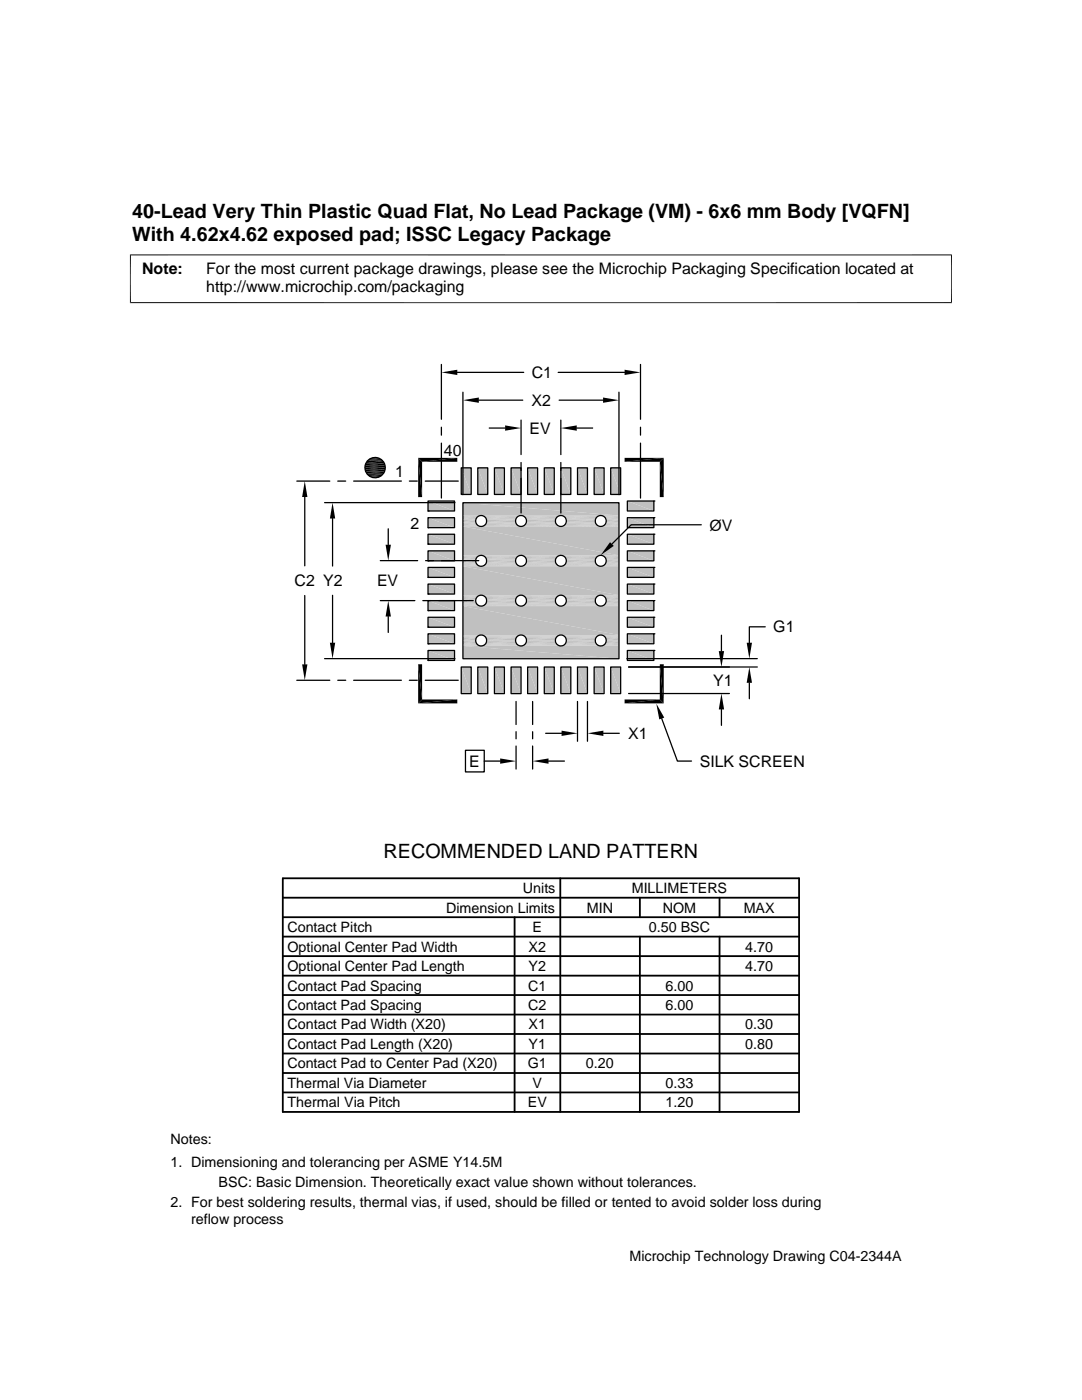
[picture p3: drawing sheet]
<svg xmlns="http://www.w3.org/2000/svg" width="216mm" height="279mm" viewBox="0 0 216 279" stroke-linecap="round" stroke-linejoin="round" font-family="sans-serif">
<g fill="#c0c0c0">
<path d="M121.9 93.4l1.9 5.3h-1.9z"/>
<path d="M121.9 93.4h1.9v5.3z"/>
<path d="M118.6 93.4l1.9 5.3h-1.9z"/>
<path d="M118.6 93.4h1.9v5.3z"/>
<path d="M115.2 93.4l2 5.3h-2z"/>
<path d="M115.2 93.4h2v5.3z"/>
<path d="M111.9 93.4l2 5.3h-2z"/>
<path d="M111.9 93.4h2v5.3z"/>
<path d="M108.6 93.4l2 5.3h-2z"/>
<path d="M108.6 93.4h2v5.3z"/>
<path d="M105.3 93.4l2 5.3h-2z"/>
<path d="M105.3 93.4h2v5.3z"/>
<path d="M102 93.4l2 5.3h-2z"/>
<path d="M102 93.4h2v5.3z"/>
<path d="M98.7 93.4l1.9 5.3h-1.9z"/>
<path d="M98.7 93.4h1.9v5.3z"/>
<path d="M95.3 93.4l2 5.3h-2z"/>
<path d="M95.3 93.4h2v5.3z"/>
<path d="M92 93.4l2 5.3h-2z"/>
<path d="M92 93.4h2v5.3z"/>
<path d="M125.2 100l5.3 2h-5.3z"/>
<path d="M125.2 100h5.3v2z"/>
<path d="M85.4 100l5.3 2h-5.3z"/>
<path d="M85.4 100h5.3v2z"/>
<path d="M125.2 103.3l5.3 2h-5.3z"/>
<path d="M125.2 103.3h5.3v2z"/>
<path d="M85.4 103.3l5.3 2h-5.3z"/>
<path d="M85.4 103.3h5.3v2z"/>
<path d="M125.2 106.6l5.3 2h-5.3z"/>
<path d="M125.2 106.6h5.3v2z"/>
<path d="M85.4 106.6l5.3 2h-5.3z"/>
<path d="M85.4 106.6h5.3v2z"/>
<path d="M125.2 109.9l5.3 2h-5.3z"/>
<path d="M125.2 109.9h5.3v2z"/>
<path d="M85.4 109.9l5.3 2h-5.3z"/>
<path d="M85.4 109.9h5.3v2z"/>
<path d="M125.2 113.2l5.3 2h-5.3z"/>
<path d="M125.2 113.2h5.3v2z"/>
<path d="M85.4 113.2l5.3 2h-5.3z"/>
<path d="M85.4 113.2h5.3v2z"/>
<path d="M125.2 116.6l5.3 2h-5.3z"/>
<path d="M125.2 116.6h5.3v2z"/>
<path d="M85.4 116.6l5.3 2h-5.3z"/>
<path d="M85.4 116.6h5.3v2z"/>
<path d="M125.2 119.9l5.3 2h-5.3z"/>
<path d="M125.2 119.9h5.3v2z"/>
<path d="M85.4 119.9l5.3 2h-5.3z"/>
<path d="M85.4 119.9h5.3v2z"/>
<path d="M125.2 123.2l5.3 2h-5.3z"/>
<path d="M125.2 123.2h5.3v2z"/>
<path d="M85.4 123.2l5.3 2h-5.3z"/>
<path d="M85.4 123.2h5.3v2z"/>
<path d="M125.2 126.5l5.3 2h-5.3z"/>
<path d="M125.2 126.5h5.3v2z"/>
<path d="M85.4 126.5l5.3 2h-5.3z"/>
<path d="M85.4 126.5h5.3v2z"/>
<path d="M125.2 129.8l5.3 2h-5.3z"/>
<path d="M125.2 129.8h5.3v2z"/>
<path d="M85.4 129.8l5.3 2h-5.3z"/>
<path d="M85.4 129.8h5.3v2z"/>
<path d="M121.9 133.1l1.9 5.3h-1.9z"/>
<path d="M121.9 133.1h1.9v5.3z"/>
<path d="M118.6 133.1l1.9 5.3h-1.9z"/>
<path d="M118.6 133.1h1.9v5.3z"/>
<path d="M115.2 133.1l2 5.3h-2z"/>
<path d="M115.2 133.1h2v5.3z"/>
<path d="M111.9 133.1l2 5.3h-2z"/>
<path d="M111.9 133.1h2v5.3z"/>
<path d="M108.6 133.1l2 5.3h-2z"/>
<path d="M108.6 133.1h2v5.3z"/>
<path d="M105.3 133.1l2 5.3h-2z"/>
<path d="M105.3 133.1h2v5.3z"/>
<path d="M102 133.1l2 5.3h-2z"/>
<path d="M102 133.1h2v5.3z"/>
<path d="M98.7 133.1l1.9 5.3h-1.9z"/>
<path d="M98.7 133.1h1.9v5.3z"/>
<path d="M95.3 133.1l2 5.3h-2z"/>
<path d="M95.3 133.1h2v5.3z"/>
<path d="M92 133.1l2 5.3h-2z"/>
<path d="M92 133.1h2v5.3z"/>
<path d="M92.4 100.3l31.1 2.6h-31.1z"/>
<path d="M92.4 100.3h31.1v2.6z"/>
</g>
<g fill="none" stroke="#c0c0c0" stroke-width=".2">
<path d="M92.4 102.9h31.1M92.4 103h3.3M92.4 103.1h3.1M92.4 104.8h3.1M92.4 105h3.3M92.4 105.1h31.1M96.3 105h7.4M96.3 103h7.4M96.6 103.1h6.8M96.6 104.8h6.8M104.2 103h7.4M104.2 105h7.4"/>
<path d="M104.5 103.1h6.9M104.5 104.8h6.9M112.2 103h7.4M112.2 105h7.4M112.5 103.1h6.8M112.5 104.8h6.8M120.2 103h3.3M120.2 105h3.3M120.4 103.1h3.1M120.4 104.8h3.1"/>
</g>
<path d="M92.4 103.3h2.8M96.8 103.3h6.4M104.7 103.3h6.4M112.7 103.3h6.4M120.6 103.3h2.9" fill="none" stroke="#c0c0c0" stroke-width=".21"/>
<path d="M92.4 103.6h2.7M92.4 103.8h2.6M97 103.6h6M97.1 103.8h5.8M104.9 103.6h6.1M105 103.8h5.8M112.9 103.6h6M113 103.8h5.8M120.8 103.6h2.7M120.9 103.8h2.6" fill="none" stroke="#c0c0c0" stroke-width=".28"/>
<path d="M92.4 104.1h2.6M97.1 104.1h5.8M105 104.1h5.8M113 104.1h5.8M120.9 104.1h2.6" fill="none" stroke="#c0c0c0" stroke-width=".3"/>
<path d="M92.4 104.4h2.7M97 104.4h6M104.9 104.4h6.1M112.9 104.4h6M120.8 104.4h2.7" fill="none" stroke="#c0c0c0" stroke-width=".25"/>
<path d="M92.4 104.6h2.8M96.8 104.6h6.4M104.7 104.6h6.4M112.7 104.6h6.4M120.7 104.6h2.8" fill="none" stroke="#c0c0c0" stroke-width=".23"/>
<g fill="#c0c0c0">
<path d="M92.4 105.1l31.1 5.7h-31.1z"/>
<path d="M92.4 105.1h31.1v5.7z"/>
</g>
<g fill="none" stroke="#c0c0c0" stroke-width=".2">
<path d="M92.4 110.8h31.1M92.4 110.9h3.3M92.4 111.1h3.1M92.4 112.8h3.1M92.4 112.9h3.3M92.4 113h31.1M96.3 112.9h7.4M96.3 110.9h7.4M96.6 111.1h6.8M96.6 112.8h6.8M104.2 110.9h7.4M104.2 112.9h7.4"/>
<path d="M104.5 111.1h6.9M104.5 112.8h6.9M112.2 110.9h7.4M112.2 112.9h7.4M112.5 111.1h6.8M112.5 112.8h6.8M120.2 110.9h3.3M120.2 112.9h3.3M120.4 111.1h3.1M120.4 112.8h3.1"/>
</g>
<path d="M92.4 111.3h2.8M96.8 111.3h6.4M104.7 111.3h6.4M112.7 111.3h6.4M120.6 111.3h2.9" fill="none" stroke="#c0c0c0" stroke-width=".23"/>
<path d="M92.4 111.5h2.7M97 111.5h6M104.9 111.5h6.1M112.9 111.5h6M120.8 111.5h2.7" fill="none" stroke="#c0c0c0" stroke-width=".25"/>
<path d="M92.4 111.8h2.6M97.1 111.8h5.8M105 111.8h5.8M113 111.8h5.8M120.9 111.8h2.6" fill="none" stroke="#c0c0c0" stroke-width=".3"/>
<path d="M92.4 112.1h2.6M92.4 112.3h2.7M97 112.3h6M97.1 112.1h5.8M104.9 112.3h6.1M105 112.1h5.8M112.9 112.3h6M113 112.1h5.8M120.8 112.3h2.7M120.9 112.1h2.6" fill="none" stroke="#c0c0c0" stroke-width=".28"/>
<path d="M92.4 112.6h2.8M96.8 112.6h6.4M104.7 112.6h6.4M112.7 112.6h6.4M120.7 112.6h2.8" fill="none" stroke="#c0c0c0" stroke-width=".21"/>
<g fill="#c0c0c0">
<path d="M92.4 113l31.1 5.8h-31.1z"/>
<path d="M92.4 113h31.1v5.8z"/>
</g>
<g fill="none" stroke="#c0c0c0" stroke-width=".2">
<path d="M92.4 118.8h31.1M92.4 118.9h3.3M92.4 119h3.1M96.3 118.9h7.4M96.6 119h6.8M104.2 118.9h7.4M104.5 119h6.9M112.2 118.9h7.4M112.5 119h6.8M120.2 118.9h3.3M120.4 119h3.1M92.4 120.7h3.1"/>
<path d="M92.4 120.9h3.3M92.4 120.9h31.1M96.3 120.9h7.4M96.6 120.7h6.8M104.2 120.9h7.4M104.5 120.7h6.9M112.2 120.9h7.4M112.5 120.7h6.8M120.2 120.9h3.3M120.4 120.7h3.1"/>
</g>
<path d="M92.4 119.2h2.8M96.8 119.2h6.4M104.7 119.2h6.4M112.7 119.2h6.4M120.6 119.2h2.9" fill="none" stroke="#c0c0c0" stroke-width=".21"/>
<path d="M92.4 119.5h2.7M92.4 119.7h2.6M97 119.5h6M97.1 119.7h5.8M104.9 119.5h6.1M105 119.7h5.8M112.9 119.5h6M113 119.7h5.8M120.8 119.5h2.7M120.9 119.7h2.6" fill="none" stroke="#c0c0c0" stroke-width=".28"/>
<path d="M92.4 120h2.6M97.1 120h5.8M105 120h5.8M113 120h5.8M120.9 120h2.6" fill="none" stroke="#c0c0c0" stroke-width=".3"/>
<path d="M92.4 120.3h2.7M97 120.3h6M104.9 120.3h6.1M112.9 120.3h6M120.8 120.3h2.7" fill="none" stroke="#c0c0c0" stroke-width=".25"/>
<path d="M92.4 120.5h2.8M96.8 120.5h6.4M104.7 120.5h6.4M112.7 120.5h6.4M120.7 120.5h2.8" fill="none" stroke="#c0c0c0" stroke-width=".23"/>
<g fill="#c0c0c0">
<path d="M92.4 121l31.1 5.7h-31.1z"/>
<path d="M92.4 121h31.1v5.7z"/>
</g>
<g fill="none" stroke="#c0c0c0" stroke-width=".2">
<path d="M92.4 126.7h31.1M92.4 126.8h3.3M92.4 127h3.1M92.4 128.7h3.1M92.4 128.8h3.3M92.4 128.9h31.1M96.3 128.8h7.4M96.3 126.8h7.4M96.6 127h6.8M96.6 128.7h6.8M104.2 126.8h7.4M104.2 128.8h7.4"/>
<path d="M104.5 127h6.9M104.5 128.7h6.9M112.2 126.8h7.4M112.2 128.8h7.4M112.5 127h6.8M112.5 128.7h6.8M120.2 126.8h3.3M120.2 128.8h3.3M120.4 127h3.1M120.4 128.7h3.1"/>
</g>
<path d="M92.4 127.2h2.8M96.8 127.2h6.4M104.7 127.2h6.4M112.7 127.2h6.4M120.6 127.2h2.9" fill="none" stroke="#c0c0c0" stroke-width=".23"/>
<path d="M92.4 127.4h2.7M97 127.4h6M104.9 127.4h6.1M112.9 127.4h6M120.8 127.4h2.7" fill="none" stroke="#c0c0c0" stroke-width=".25"/>
<path d="M92.4 127.7h2.6M97.1 127.7h5.8M105 127.7h5.8M113 127.7h5.8M120.9 127.7h2.6" fill="none" stroke="#c0c0c0" stroke-width=".3"/>
<path d="M92.4 128h2.6M92.4 128.2h2.7M97 128.2h6M97.1 128h5.8M104.9 128.2h6.1M105 128h5.8M112.9 128.2h6M113 128h5.8M120.8 128.2h2.7M120.9 128h2.6" fill="none" stroke="#c0c0c0" stroke-width=".28"/>
<path d="M92.4 128.5h2.8M96.8 128.5h6.4M104.7 128.5h6.4M112.7 128.5h6.4M120.7 128.5h2.8" fill="none" stroke="#c0c0c0" stroke-width=".21"/>
<g fill="#c0c0c0">
<path d="M92.4 128.9l31.1 2.6h-31.1z"/>
<path d="M92.4 128.9h31.1v2.6z"/>
</g>
<g fill="none" stroke="#000" stroke-width=".25">
<path d="M88.1 72.7v11M91.2 74.3h13.3M92.4 78.3v20.4M95.5 79.9h8.8M111.4 74.3h13.2M111.6 79.9h8.7M123.5 78.3v20.4M127.8 72.7v11M59.2 96h6.6M60.8 99.2v13.7M67.4 96h1.6M70.6 96h9.5"/>
<path d="M73.4 91.8h2.9M73.4 94.9h2.9M81.7 96h1.6M84.9 96h6.5M85.4 100h5.3v2h-5.3zM88.1 85.3v1.5M88.1 88.4v11M92 93.4h2v5.3h-2zM95.3 93.4h2v5.3h-2zM97.6 85.4h3.2M98.7 93.4h1.9v5.3h-1.9zM102 93.4h2v5.3h-2z"/>
<path d="M104 83.8v6.9M104 92.3v1.6M104 95.5v6.9M105.3 93.4h2v5.3h-2zM108.6 93.4h2v5.3h-2zM111.9 93.4h2v5.3h-2zM111.9 83.8v6.9M111.9 92.3v1.6M111.9 95.5v6.9M115.1 85.4h3.2M115.2 93.4h2v5.3h-2zM118.6 93.4h1.9v5.3h-1.9z"/>
<path d="M121.9 93.4h1.9v5.3h-1.9zM125.2 100h5.3v2h-5.3zM127.8 85.3v1.5M127.8 88.4v11M130.5 100h.1M60.8 118.9v13.7M64.8 100.3h26M66.4 103.5v9.5M66.4 118.8v9.5M75.9 111.9h7.4M75.9 119.9h6.9M77.5 105.5v3.2"/>
<path d="M84.4 119.9h1.6M84.9 111.9h1.6M85.4 119.9h5.3v2h-5.3zM85.4 116.6h5.3v2h-5.3zM85.4 118.6h.1M85.4 113.2h5.3v2h-5.3zM85.4 115.2h.1M85.4 109.9h5.3v2h-5.3zM85.4 111.9h.1M85.4 106.6h5.3v2h-5.3zM85.4 108.6h.1M85.4 103.3h5.3v2h-5.3z"/>
<path d="M85.4 105.3h.1M85.4 102h.1M87.5 119.9h6.9M88.1 111.9h7.4M92.4 100.3h31.1v31.2h-31.1zM125.2 103.3h5.3v2h-5.3zM125.2 106.6h5.3v2h-5.3zM125.2 109.9h5.3v2h-5.3zM125.2 113.2h5.3v2h-5.3zM125.2 116.6h5.3v2h-5.3zM125.2 119.9h5.3v2h-5.3zM130.5 103.3h.1"/>
<path d="M130.5 106.6h.1M130.5 109.9h.1M130.5 113.2h.1M130.5 116.6h.1M130.5 119.9h.1M139.9 104.7h-14l-3.8 3.9M59.2 135.8h6.6M64.8 131.4h26M67.4 135.8h1.6M70.6 135.8h9.5M77.5 123v3.2M81.7 135.8h1.6"/>
<path d="M84.9 135.8h6.5M85.4 129.8h5.3v2h-5.3zM85.4 131.8h.1M85.4 126.5h5.3v2h-5.3zM85.4 128.5h.1M85.4 123.2h5.3v2h-5.3zM85.4 125.2h.1M85.4 121.9h.1M92 133.1h2v5.3h-2zM95.3 133.1h2v5.3h-2zM98.7 133.1h1.9v5.3h-1.9zM102 133.1h2v5.3h-2z"/>
<path d="M103 140v4.6M105.3 133.1h2v5.3h-2zM106.3 140v4.6M108.6 133.1h2v5.3h-2zM111.9 133.1h2v5.3h-2zM115.2 133.1h2v5.3h-2zM115.2 140v7.9M117.2 140v7.9M118.6 133.1h1.9v5.3h-1.9zM121.9 133.1h1.9v5.3h-1.9zM125.1 131.4h26M125.2 123.2h5.3v2h-5.3z"/>
<path d="M125.2 126.5h5.3v2h-5.3zM125.2 129.8h5.3v2h-5.3zM125.4 138.4h20.1M125.4 133.1h25.7M130.5 123.2h.1M130.5 126.5h.1M130.5 129.8h.1M144 126.8v3.1M149.5 136.3v3.1M152.7 125.1h-3.2v3.2M92.9 149.7h3.7v4.4h-3.7zM96.6 151.9h3.2"/>
<path d="M103 146v1.4M103 148.9v4.6M106.3 146v1.4M106.3 148.9v4.6M108.9 146.3h3.2M109.5 151.9h3.1M120.4 146.3h3.2M132 143.4l3.2 8.5h2.8M144 141.6v3.2"/>
<circle cx="74.8" cy="93.3" r="2.03"/>
<circle cx="96" cy="104" r="1.09"/>
<circle cx="96" cy="111.9" r="1.09"/>
<circle cx="96" cy="119.9" r="1.09"/>
<circle cx="104" cy="104" r="1.09"/>
<circle cx="104" cy="111.9" r="1.09"/>
<circle cx="104" cy="119.9" r="1.09"/>
<circle cx="111.9" cy="104" r="1.09"/>
<circle cx="111.9" cy="111.9" r="1.09"/>
<circle cx="111.9" cy="119.9" r="1.09"/>
<circle cx="119.9" cy="104" r="1.1"/>
<circle cx="119.9" cy="119.9" r="1.09"/>
<circle cx="119.9" cy="111.9" r="1.09"/>
<circle cx="96" cy="127.8" r="1.09"/>
<circle cx="104" cy="127.8" r="1.09"/>
<circle cx="111.9" cy="127.8" r="1.09"/>
<circle cx="119.9" cy="127.8" r="1.1"/>
</g>
<g fill="none" stroke="#000" stroke-width=".36">
<path d="M56.4 179.2h103M56.4 175.3h103v46.6h-103zM111.8 175.3v46.6M127.7 179.2v3.8M143.6 179.2v3.8M56.4 183h103M56.4 190.8h103M56.4 186.9h103M56.4 194.7h103M56.4 198.6h103M102.7 183v38.9M127.7 186.9v35"/>
<path d="M143.6 186.9v35M56.4 202.5h103M56.4 206.4h103M56.4 214.1h103M56.4 210.2h103M56.4 218h103"/>
</g>
<g fill="#000">
<path d="M88.1 74.3l3.1-.5v1zM92.4 79.9l3.1-.6v1.1zM120.3 79.3l3.2 .6-3.2 .5zM124.6 73.8l3.2 .5-3.2 .5zM60.8 96l.5 3.2h-1zM73.7 95l1.9 .2h-1.5zM74.1 91.4h1.5l.4 .2zM74.1 95.2l1.1 .1zM74.1 95.2h1.5l-.4 .1zM74.1 91.4l.3-.1 1.2 .1zM74.4 91.3l1.2 .1zM74.4 95.3h.8z"/>
<path d="M74.4 91.3h.8zM83.4 91.4l.8 7.8h-.8zM83.4 91.4h7.8l-7 .8zM83.4 91.4l.8 .8v7zM84.2 92.2l7-.8v.8zM100.8 84.9l3.2 .5-3.2 .6zM111.9 85.4l3.2-.5v1.1zM124.6 91.4h7.8l-7.8 .8zM124.6 92.2l7.8-.8-.7 .8zM131.7 92.2l.7 7h-.7zM131.7 92.2l.7-.8v7.8zM66.4 100.3l.5 3.2h-1.1z"/>
<path d="M76.9 108.7h1.1l-.5 3.2zM121.7 108.2l.8 .7-2.7 1.9zM60.3 132.6h1l-.5 3.2zM65.8 128.3h1.1l-.5 3.1zM77.5 119.9l.5 3.1h-1.1zM83.4 132.6h.8v7zM84.2 139.6h7l-7.8 .8zM131.7 132.6l.7 7.8-.7-.8zM124.6 139.6h7.1l-7.1 .8zM131.7 132.6h.7v7.8zM143.4 129.9h1.1l-.5 3.2zM149.5 133.1l.6 3.2h-1.1z"/>
<path d="M149 128.3h1.1l-.6 3.1zM83.4 132.6l.8 7-.8 .8zM83.4 140.4l7.8-.8v.8zM99.8 151.4l3.2 .5-3.2 .5zM106.3 151.9l3.2-.5v1zM112.1 145.8l3.1 .5-3.1 .6zM117.2 146.3l3.2-.5v1.1zM131 140.4l1.5 2.8-.9 .4zM124.6 140.4l7.1-.8 .7 .8zM144 138.4l.5 3.2h-1.1z"/>
</g>
<path d="M26 50.8v9.7M189.9 50.8v9.7M189.9 50.9h-164M25.9 60.4h164M73.7 95.1h2.3M73.7 91.5h2.3" fill="none" stroke="#000" stroke-width=".2"/>
<path d="M73.2 94.6h3.3M73.2 92h3.3" fill="none" stroke="#000" stroke-width=".32"/>
<path d="M73 92.4h3.7M73 94.3h3.7" fill="none" stroke="#000" stroke-width=".34"/>
<path d="M72.9 93.9h3.9M72.9 92.7h3.9" fill="none" stroke="#000" stroke-width=".38"/>
<path d="M72.8 93.5h4.1M72.8 93.1h4.1" fill="none" stroke="#000" stroke-width=".4"/>
<g font-size="3.9">
<text x="26.4" y="43.5">40-Lead Very Thin Plastic Quad Flat, No Lead Package (VM) - 6x6 mm Body [VQFN]</text>
<text x="26.4" y="48">With 4.62x4.62 exposed pad; ISSC Legacy Package</text>
<text x="76.5" y="171.1">RECOMMENDED LAND PATTERN</text>
</g>
<g font-size="3.2">
<text x="28.4" y="54.6">Note:</text>
<text x="41.1" y="54.6">For the most current package drawings, please see the Microchip Packaging Specification located at</text>
<text x="41.1" y="58.3">http://www.microchip.com/packaging</text>
<text x="106.1" y="75.4">C1</text>
<text x="106.1" y="81">X2</text>
<text x="105.7" y="86.6">EV</text>
<text x="78.9" y="95.3">1</text>
<text x="88.6" y="91">40</text>
<text x="81.9" y="105.5">2</text>
<text x="141.6" y="105.9">ØV</text>
<text x="58.8" y="117">C2 Y2</text>
<text x="75.2" y="117">EV</text>
<text x="154.3" y="126.2">G1</text>
<text x="142.3" y="136.9">Y1</text>
<text x="125.3" y="147.5">X1</text>
<text x="93.6" y="153">E</text>
<text x="139.6" y="153.1">SILK SCREEN</text>
</g>
<g font-size="2.9">
<text x="104.3" y="178.2">Units</text>
<text x="126" y="178.2">MILLIMETERS</text>
<text x="89" y="182.1">Dimension Limits</text>
<text x="117.1" y="182.1">MIN</text>
<text x="132.3" y="182.1">NOM</text>
<text x="148.4" y="182.1">MAX</text>
<text x="57.3" y="189.9">Optional Center Pad Width</text>
<text x="57.3" y="186">Contact Pitch</text>
<text x="105.5" y="189.9">X2</text>
<text x="106.3" y="186">E</text>
<text x="129.5" y="186">0.50 BSC</text>
<text x="148.7" y="189.9">4.70</text>
<text x="57.3" y="197.7">Contact Pad Spacing</text>
<text x="57.3" y="193.8">Optional Center Pad Length</text>
<text x="105.4" y="197.7">C1</text>
<text x="105.5" y="193.8">Y2</text>
<text x="132.8" y="197.7">6.00</text>
<text x="148.7" y="193.8">4.70</text>
<text x="57.3" y="201.6">Contact Pad Spacing</text>
<text x="105.4" y="201.6">C2</text>
<text x="132.8" y="201.6">6.00</text>
<text x="57.3" y="209.3">Contact Pad Length (X20)</text>
<text x="57.3" y="205.4">Contact Pad Width (X20)</text>
<text x="105.5" y="209.3">Y1</text>
<text x="105.5" y="205.4">X1</text>
<text x="148.7" y="209.3">0.80</text>
<text x="148.7" y="205.4">0.30</text>
<text x="57.3" y="213.2">Contact Pad to Center Pad (X20)</text>
<text x="105.3" y="213.2">G1</text>
<text x="116.9" y="213.2">0.20</text>
<text x="57.3" y="217.1">Thermal Via Diameter</text>
<text x="57.3" y="221">Thermal Via Pitch</text>
<text x="105.3" y="221">EV</text>
<text x="106.3" y="217.1">V</text>
<text x="132.8" y="217.1">0.33</text>
<text x="132.8" y="221">1.20</text>
<text x="34" y="228.3">Notes:</text>
<text x="34" y="232.9">1. Dimensioning and tolerancing per ASME Y14.5M</text>
<text x="43.6" y="236.9">BSC: Basic Dimension. Theoretically exact value shown without tolerances.</text>
<text x="34" y="241">2. For best soldering results, thermal vias, if used, should be filled or tented to avoid solder loss during</text>
<text x="38.1" y="244.3">reflow process</text>
<text x="125.6" y="251.7">Microchip Technology Drawing C04-2344A</text>
</g>
</svg>
